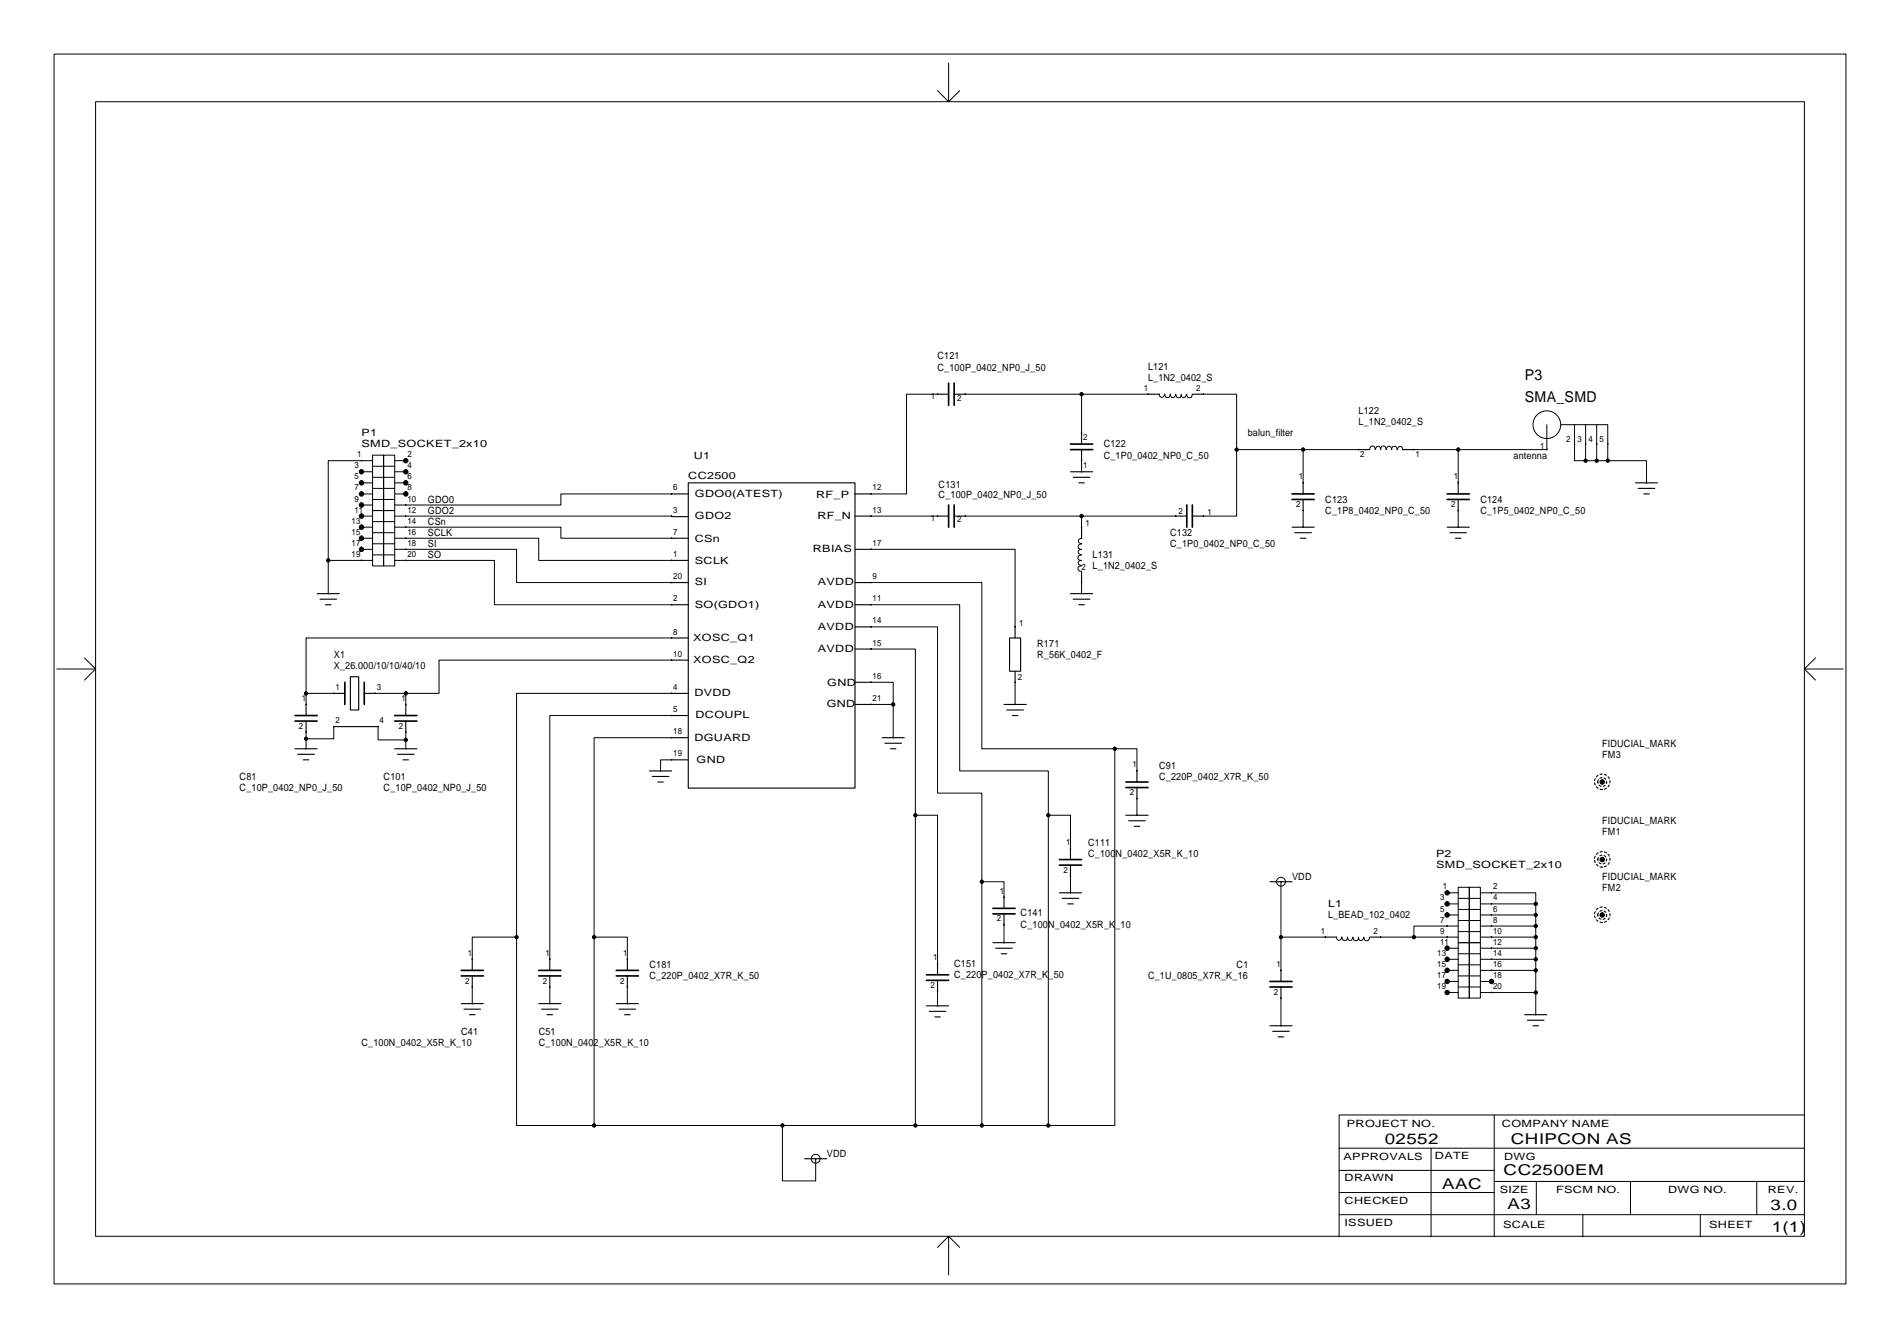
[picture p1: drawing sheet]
<svg xmlns="http://www.w3.org/2000/svg" width="436mm" height="307mm" viewBox="0 0 436 307" stroke-linecap="round" stroke-linejoin="round" font-family="sans-serif">
<g fill="none" stroke="#000" stroke-width=".23">
<path d="M12.4 12.4h410.8v281.9h-410.8zM217.5 14.4v8.9M21.9 23.3h391.8v260.1h-391.8zM215 20.8l2.5 2.5M220 20.8l-2.5 2.5M215 90.4h-7.2v22.8h-8.1M221.3 90.4h41.9M248 90.4v8.9M265.8 90.3v.2a.56 .56 0 0 0 .3 .5 .56 .56 0 0 0 .6 0l.3-.7M267.1 90.4v.2a.6 .6 0 0 0 .3 .5 .6 .6 0 0 0 .7-.1l.2-.6M268.3 90.4v.2a.56 .56 0 0 0 .4 .5 .56 .56 0 0 0 .6-.1l.2-.6M272 90.4l-.2 .6a.58 .58 0 0 1-.7 .1 .58 .58 0 0 1-.3-.7l-.2 .7a.63 .63 0 0 1-.7 0 .63 .63 0 0 1-.3-.7"/>
<path d="M272.1 90.4v.2a.6 .6 0 0 0 .4 .6 .6 .6 0 0 0 .6-.1l.2-.7M275.9 90.4h7.6v12.7M354.7 97.4v5.7h-20.4M357.8 97.4h3.2v8.2h2.5M361 97.4h2.5v8.2M363.5 97.4h2.6v8.2M366.1 97.4h2.5v8.2M82.9 118.3h2.5M82.9 108.2h2.5M82.9 110.7h2.5M82.9 113.2h2.5M82.9 115.8h2.5"/>
<path d="M85.4 105.6h-10.1v22.9M85.4 104.3h2.6v12.7h-2.6zM85.4 117h2.6v12.7h-2.6zM85.4 106.9h5.1M85.4 109.4h5.1M85.4 112h5.1M85.4 114.5h5.1M85.4 119.6h5.1M88 104.3h2.5v12.7h-2.5zM88 117h2.5v12.7h-2.5zM90.5 118.3h63.5M90.5 105.6h2.5"/>
<path d="M90.5 108.2h2.5M90.5 110.7h2.5M90.5 113.2h2.5M154 113.2h-25.4v2.6h-38.1M199.7 118.3h15.3M221.3 118.3h48.3M248 105.6v2.6M248 118.3v2.6M283.5 103.1v15.2h-7.6M283.5 103.1h28M298.8 103.1v7.6M298.8 117v3.9"/>
<path d="M314.1 103l.2-.6a.63 .63 0 0 1 .7-.1 .63 .63 0 0 1 .3 .7M315.4 103.1l.2-.7a.59 .59 0 0 1 .7 0 .59 .59 0 0 1 .3 .7M316.6 103l.2-.6a.63 .63 0 0 1 .7-.1 .63 .63 0 0 1 .3 .7M317.9 103.1l.2-.7a.59 .59 0 0 1 .7 0 .59 .59 0 0 1 .2 .7M319.1 103.1l.2-.7a.63 .63 0 0 1 .8 0 .63 .63 0 0 1 .2 .7M320.4 103.1l.3-.6a.59 .59 0 0 1 .7 0 .59 .59 0 0 1 .2 .6M324.2 103.1h10.1v7.6M334.3 117v3.9M363.5 105.6h5.1M368.6 105.6h8.9v5.1M75.3 128.5v7.6M75.3 128.5h10.1"/>
<path d="M82.9 120.9h2.5M82.9 123.4h2.5M82.9 125.9h2.5M85.4 122.1h5.1M85.4 124.7h5.1M85.4 127.2h5.1M90.5 123.4h33v5.1h30.5M90.5 125.9h27.9v7.7h35.6M90.5 128.5h22.9v10.1h40.6M90.5 120.9h38.1v2.5h25.4M199.7 133.6h25.4v38.1h30.5M199.7 138.6h20.3v38.1h20.4v10.2"/>
<path d="M199.7 125.9h33v17.8M247.9 127.3h-.2a.6 .6 0 0 0-.5 .3 .6 .6 0 0 0 .1 .7l.6 .2M247.9 129.7h-.2a.6 .6 0 0 0-.5 .4 .6 .6 0 0 0 .1 .7l.6 .2M248 126h-.2a.56 .56 0 0 0-.6 .3 .56 .56 0 0 0 .1 .6l.7 .2M248 128.5h-.2a.56 .56 0 0 0-.6 .3 .56 .56 0 0 0 .1 .6l.7 .2M248 124.7h-.2a.6 .6 0 0 0-.6 .4 .6 .6 0 0 0 .1 .6l.7 .2M248 133.6v2.5M248 123.4h-.2a.56 .56 0 0 0-.5 .4 .56 .56 0 0 0 .1 .6l.6 .2M13 153.4h8.9M19.4 150.8l2.5 2.6M21.9 153.4l-2.5 2.5M70.2 159h6.3"/>
<path d="M86.1 159h6.9v2.5M154 159h-35.6v55.8M154 146.3h-83.8v15.2M154 151.3h-53.3v7.7h-7.7M199.7 148.8h10.2v38.1M199.7 156.4h5.1v5.1M199.7 143.7h15.3v38.1h10.1v20.3M232.7 156.4v5.1M413.7 153.4l2.6 2.5M413.7 153.4h8.9M416.3 150.8l-2.6 2.6M70.2 167.8v3.9"/>
<path d="M76.5 166.6v2.8h-6.3M86.7 166.6v3h6.3M93 167.8v3.9M154 169.1h-17.8v45.7M154 174.2h-2.5v2.5M154 164h-27.9v55.9M199.7 161.5h5.1v7.6M255.6 171.7h5.1v5M255.6 171.7v86.3h-15.2M209.9 186.9h5.1v34M209.9 186.9v71.1M240.4 186.9h5v7.6"/>
<path d="M240.4 186.9v71.1M260.7 183.1v3.8M118.4 214.8h-10.1v5.1M118.4 214.8v43.2h17.8M136.2 214.8h7.6v5.1M136.2 214.8v43.2M225.1 202.1h5.1v3.6M225.1 202.1v55.9M230.2 212v4.1M245.4 200.9v3.8M293.7 202.1v20.4M293.7 214.8h10.2"/>
<path d="M306.4 214.8v.2a.56 .56 0 0 0 .4 .5 .56 .56 0 0 0 .6-.1l.2-.6M307.7 214.8v.2a.6 .6 0 0 0 .4 .6 .6 .6 0 0 0 .6-.1l.2-.7M309 214.8v.2a.56 .56 0 0 0 .3 .6 .56 .56 0 0 0 .6-.1l.3-.7M310.3 214.9v.2a.6 .6 0 0 0 .3 .6 .6 .6 0 0 0 .7-.2l.2-.6M311.5 214.8v.2a.56 .56 0 0 0 .3 .6 .56 .56 0 0 0 .6-.1l.2-.7M312.7 214.9v.2a.6 .6 0 0 0 .4 .6 .6 .6 0 0 0 .7-.2l.2-.6M324.2 214.8h10.1M331.8 219.9h2.5M331.8 207.2h2.5M331.8 217.4h2.5M331.8 209.8h2.5M331.8 204.7h2.5"/>
<path d="M334.3 212.3h-10.1v2.5h-7.6M334.3 203.4h2.6v12.7h-2.6zM334.3 216.1h2.6v12.7h-2.6zM334.3 205.9h5.1M334.3 208.5h5.1M334.3 211h5.1M334.3 213.6h5.1M334.3 218.6h5.1M336.9 203.4h2.5v12.7h-2.5zM336.9 216.1h2.5v12.7h-2.5zM339.4 204.7h12.7v2.5M339.4 219.9h12.7"/>
<path d="M339.4 207.2h12.7M339.4 217.4h12.7M339.4 212.3h12.7M339.4 214.8h12.7M339.4 209.8h12.7M352.1 207.2v25.4M108.3 226.3v3.8M126.1 226.3v3.8M143.8 226.3v3.8M215 227.3v3.3M293.7 228.8v6.4M331.8 222.5h2.5"/>
<path d="M331.8 227.5h2.5M331.8 225h2.5M334.3 221.2h5.1M334.3 223.7h5.1M334.3 226.3h5.1M339.4 222.5h12.7M339.4 227.5h12.7M339.4 225h2.6M136.2 258h104.2M179.4 258.3v-.3v12.7h7.6v-5.1M342.6 255.6v27.9M413.7 255.6h-106.7v27.9"/>
<path d="M307 263.2h106.7M307 268.3h35.6M307 273.4h35.6M307 278.5h106.7M328.1 263.2v20.3M342.6 270.8h71.1M352.2 270.8v7.7M362.9 278.5v5M373.8 270.8v7.7M389.8 278.5v5M402.8 270.8v7.7M217.5 283.4v8.9"/>
<path d="M217.5 283.4l-2.5 2.6M217.5 283.4l2.5 2.6"/>
<circle cx="354.7" cy="97.4" r="3.2"/>
<circle cx="293.7" cy="202.1" r="1.02"/>
<circle cx="187" cy="265.6" r="1.02"/>
</g>
<g fill="#000" stroke="#000" stroke-width=".23">
<circle cx="215" cy="90.4" r=".06"/>
<circle cx="221.3" cy="90.4" r=".06"/>
<circle cx="248" cy="99.3" r=".06"/>
<circle cx="248" cy="90.4" r=".38"/>
<circle cx="263.2" cy="90.4" r=".06"/>
<circle cx="275.9" cy="90.4" r=".06"/>
<circle cx="82.9" cy="113.2" r=".51"/>
<circle cx="82.9" cy="108.2" r=".51"/>
<circle cx="82.9" cy="118.3" r=".51"/>
<circle cx="82.9" cy="115.8" r=".51"/>
<circle cx="82.9" cy="110.7" r=".51"/>
<circle cx="82.9" cy="105.6" r=".06"/>
<circle cx="93" cy="113.2" r=".51"/>
<circle cx="93" cy="110.7" r=".51"/>
<circle cx="93" cy="105.6" r=".51"/>
<circle cx="93" cy="108.2" r=".51"/>
<circle cx="93" cy="118.3" r=".06"/>
<circle cx="93" cy="115.8" r=".06"/>
<circle cx="154" cy="118.3" r=".06"/>
<circle cx="154" cy="113.2" r=".06"/>
<circle cx="199.7" cy="118.3" r=".06"/>
<circle cx="199.7" cy="113.2" r=".06"/>
<circle cx="215" cy="118.3" r=".06"/>
<circle cx="221.3" cy="118.3" r=".06"/>
<circle cx="248" cy="105.6" r=".06"/>
<circle cx="248" cy="108.2" r=".06"/>
<circle cx="248" cy="118.3" r=".38"/>
<circle cx="269.6" cy="118.3" r=".06"/>
<circle cx="275.9" cy="118.3" r=".06"/>
<circle cx="283.5" cy="103.1" r=".38"/>
<circle cx="298.8" cy="110.7" r=".06"/>
<circle cx="298.8" cy="117" r=".06"/>
<circle cx="298.8" cy="103.1" r=".38"/>
<circle cx="311.5" cy="103.1" r=".06"/>
<circle cx="324.2" cy="103.1" r=".06"/>
<circle cx="334.3" cy="117" r=".06"/>
<circle cx="334.3" cy="110.7" r=".06"/>
<circle cx="334.3" cy="103.1" r=".38"/>
<circle cx="354.7" cy="103.1" r=".06"/>
<circle cx="361" cy="101.8" r=".06"/>
<circle cx="363.5" cy="101.8" r=".06"/>
<circle cx="363.5" cy="105.6" r=".38"/>
<circle cx="366.1" cy="101.8" r=".06"/>
<circle cx="366.1" cy="105.6" r=".38"/>
<circle cx="368.6" cy="101.8" r=".06"/>
<circle cx="368.6" cy="105.6" r=".38"/>
<circle cx="377.5" cy="110.7" r=".06"/>
<circle cx="75.3" cy="128.5" r=".38"/>
<circle cx="75.3" cy="136.1" r=".06"/>
<circle cx="82.9" cy="120.9" r=".51"/>
<circle cx="82.9" cy="125.9" r=".51"/>
<circle cx="82.9" cy="123.4" r=".51"/>
<circle cx="82.9" cy="128.5" r=".06"/>
<circle cx="93" cy="123.4" r=".06"/>
<circle cx="93" cy="128.5" r=".06"/>
<circle cx="93" cy="125.9" r=".06"/>
<circle cx="93" cy="120.9" r=".06"/>
<circle cx="154" cy="133.6" r=".06"/>
<circle cx="154" cy="138.6" r=".06"/>
<circle cx="154" cy="128.5" r=".06"/>
<circle cx="154" cy="123.4" r=".06"/>
<circle cx="199.7" cy="125.9" r=".06"/>
<circle cx="199.7" cy="133.6" r=".06"/>
<circle cx="199.7" cy="138.6" r=".06"/>
<circle cx="248" cy="133.6" r=".06"/>
<circle cx="248" cy="136.1" r=".06"/>
<circle cx="248" cy="120.9" r=".06"/>
<circle cx="298.8" cy="120.9" r=".06"/>
<circle cx="334.3" cy="120.9" r=".06"/>
<circle cx="70.2" cy="159" r=".38"/>
<circle cx="76.5" cy="159" r=".06"/>
<circle cx="86.1" cy="159" r=".06"/>
<circle cx="93" cy="159" r=".38"/>
<circle cx="154" cy="151.3" r=".06"/>
<circle cx="154" cy="146.3" r=".06"/>
<circle cx="154" cy="159" r=".06"/>
<circle cx="199.7" cy="156.4" r=".06"/>
<circle cx="199.7" cy="148.8" r=".06"/>
<circle cx="199.7" cy="143.7" r=".06"/>
<circle cx="232.7" cy="156.4" r=".06"/>
<circle cx="232.7" cy="143.7" r=".06"/>
<circle cx="70.2" cy="169.4" r=".38"/>
<circle cx="70.2" cy="161.5" r=".06"/>
<circle cx="70.2" cy="171.7" r=".06"/>
<circle cx="70.2" cy="167.8" r=".06"/>
<circle cx="76.5" cy="166.6" r=".06"/>
<circle cx="86.7" cy="166.6" r=".06"/>
<circle cx="93" cy="169.6" r=".38"/>
<circle cx="93" cy="167.8" r=".06"/>
<circle cx="93" cy="171.7" r=".06"/>
<circle cx="93" cy="161.5" r=".06"/>
<circle cx="151.5" cy="176.7" r=".06"/>
<circle cx="154" cy="164" r=".06"/>
<circle cx="154" cy="169.1" r=".06"/>
<circle cx="154" cy="174.2" r=".06"/>
<circle cx="199.7" cy="161.5" r=".06"/>
<circle cx="204.8" cy="169.1" r=".06"/>
<circle cx="204.8" cy="161.5" r=".38"/>
<circle cx="232.7" cy="161.5" r=".06"/>
<circle cx="255.6" cy="171.7" r=".38"/>
<circle cx="260.7" cy="176.7" r=".06"/>
<circle cx="367.4" cy="179.3" r=".51"/>
<circle cx="209.9" cy="186.9" r=".38"/>
<circle cx="240.4" cy="186.9" r=".38"/>
<circle cx="245.4" cy="194.5" r=".06"/>
<circle cx="260.7" cy="186.9" r=".06"/>
<circle cx="260.7" cy="183.1" r=".06"/>
<circle cx="367.4" cy="197.1" r=".51"/>
<circle cx="108.3" cy="219.9" r=".06"/>
<circle cx="118.4" cy="214.8" r=".38"/>
<circle cx="126.1" cy="219.9" r=".06"/>
<circle cx="136.2" cy="214.8" r=".38"/>
<circle cx="143.8" cy="219.9" r=".06"/>
<circle cx="225.1" cy="202.1" r=".38"/>
<circle cx="230.2" cy="216.1" r=".06"/>
<circle cx="230.2" cy="212" r=".06"/>
<circle cx="230.2" cy="205.7" r=".06"/>
<circle cx="245.4" cy="200.9" r=".06"/>
<circle cx="245.4" cy="204.7" r=".06"/>
<circle cx="293.7" cy="202.1" r=".06"/>
<circle cx="293.7" cy="214.8" r=".38"/>
<circle cx="303.9" cy="214.8" r=".06"/>
<circle cx="316.6" cy="214.8" r=".06"/>
<circle cx="324.2" cy="214.8" r=".38"/>
<circle cx="331.8" cy="212.3" r=".06"/>
<circle cx="331.8" cy="214.8" r=".06"/>
<circle cx="331.8" cy="207.2" r=".51"/>
<circle cx="331.8" cy="209.8" r=".51"/>
<circle cx="331.8" cy="204.7" r=".51"/>
<circle cx="331.8" cy="219.9" r=".51"/>
<circle cx="331.8" cy="217.4" r=".51"/>
<circle cx="342" cy="214.8" r=".06"/>
<circle cx="342" cy="217.4" r=".06"/>
<circle cx="342" cy="209.8" r=".06"/>
<circle cx="342" cy="212.3" r=".06"/>
<circle cx="342" cy="219.9" r=".06"/>
<circle cx="342" cy="204.7" r=".06"/>
<circle cx="342" cy="207.2" r=".06"/>
<circle cx="352.1" cy="214.8" r=".38"/>
<circle cx="352.1" cy="219.9" r=".38"/>
<circle cx="352.1" cy="209.8" r=".38"/>
<circle cx="352.1" cy="212.3" r=".38"/>
<circle cx="352.1" cy="207.2" r=".38"/>
<circle cx="352.1" cy="217.4" r=".38"/>
<circle cx="367.4" cy="209.8" r=".51"/>
<circle cx="108.3" cy="230.1" r=".06"/>
<circle cx="108.3" cy="226.3" r=".06"/>
<circle cx="126.1" cy="226.3" r=".06"/>
<circle cx="126.1" cy="230.1" r=".06"/>
<circle cx="143.8" cy="230.1" r=".06"/>
<circle cx="143.8" cy="226.3" r=".06"/>
<circle cx="215" cy="227.3" r=".06"/>
<circle cx="215" cy="220.9" r=".06"/>
<circle cx="215" cy="230.6" r=".06"/>
<circle cx="293.7" cy="235.2" r=".06"/>
<circle cx="293.7" cy="228.8" r=".06"/>
<circle cx="293.7" cy="222.5" r=".06"/>
<circle cx="331.8" cy="227.5" r=".51"/>
<circle cx="331.8" cy="225" r=".51"/>
<circle cx="331.8" cy="222.5" r=".51"/>
<circle cx="342" cy="222.5" r=".06"/>
<circle cx="342" cy="227.5" r=".06"/>
<circle cx="342" cy="225" r=".51"/>
<circle cx="352.1" cy="232.6" r=".06"/>
<circle cx="352.1" cy="222.5" r=".38"/>
<circle cx="352.1" cy="227.5" r=".38"/>
<circle cx="136.2" cy="258" r=".38"/>
<circle cx="179.4" cy="258" r=".38"/>
<circle cx="209.9" cy="258" r=".38"/>
<circle cx="225.1" cy="258" r=".38"/>
<circle cx="240.4" cy="258" r=".38"/>
<circle cx="187" cy="265.6" r=".06"/>
</g>
<g fill="none" stroke="#000" stroke-width=".25">
<path d="M215 90.4h2.5M218.8 90.4h2.5M248 99.3v2.5M263.2 90.4h2.6M273.4 90.4h2.5M154 113.2h3.8M154 118.4h3.8M157.8 110.7h38.2v70h-38.2zM195.9 113.2h3.8M196 118.3h3.7M215 118.3h2.5M218.8 118.3h2.5"/>
<path d="M245.4 108.2h5.1M246.1 109.4h3.8M247.3 110.7h1.3M248 103.1v2.5M269.6 118.3h2.5M273.4 118.3h2.5M298.8 110.7v2.5M298.8 114.5v2.5M311.5 103.1h2.5M321.6 103.1h2.6M334.3 110.7v2.5M334.3 114.5v2.5"/>
<path d="M375 110.7h5.1M375.6 112h3.8M376.9 113.2h1.3M72.7 136.1h5.1M73.4 137.4h3.8M74.6 138.6h1.3M153.7 133.6h4.1M154 138.6h3.8M154 123.4h3.8M154 128.5h3.8M196 138.6h3.7M196 125.9h3.7"/>
<path d="M196 133.6h3.7M245.4 136.1h5.1M246.1 137.4h3.8M247.3 138.6h1.3M248 120.9v2.5M248 131v2.6M296.2 120.9h5.1M296.9 122.1h3.8M298.1 123.4h1.3M331.8 120.9h5.1M332.4 122.1h3.8M333.7 123.4h1.3"/>
<path d="M76.5 159h2.6M80.3 155.1h1.9v7.7h-1.9zM83.5 159h2.6M154 151.3h3.8M154 146.3h3.8M154 159h3.8M196 143.7h3.7M196 148.8h3.8M196.2 156.4h3.5M231.5 146.3h2.5v7.6h-2.5zM232.7 143.7v2.6M232.7 153.9v2.5"/>
<path d="M67.6 171.7h5.1M68.3 172.9h3.8M69.5 174.2h1.3M70.2 161.5v2.5M70.2 165.3v2.5M76.5 166.6h10.2M90.5 171.7h5.1M91.1 172.9h3.8M92.4 174.2h1.3M93 161.5v2.5M93 165.3v2.5M148.9 176.7h5.1"/>
<path d="M149.6 178h3.8M150.8 179.3h1.3M154 174.2h3.7M154 164h3.8M154.1 169.1h3.7M196 161.5h3.7M202.3 169.1h5M202.9 170.4h3.8M204.2 171.7h1.2M230.2 161.5h5.1M230.8 162.8h3.8M232.1 164h1.3"/>
<path d="M260.7 176.7v2.6M245.4 194.5v2.6M245.4 198.3v2.6M258.1 186.9h5.1M258.8 188.2h3.8M260 189.4h1.3M260.7 180.5v2.6M108.3 219.9v2.6M126.1 219.9v2.6M143.8 219.9v2.6M227.7 216.1h5M228.3 217.4h3.8"/>
<path d="M229.6 218.6h1.2M230.2 205.7v2.5M230.2 209.5v2.5M242.9 204.7h5.1M243.5 205.9h3.8M244.8 207.2h1.3M291.2 202.1h5M303.9 214.8h2.5M314 214.8h2.6M105.7 230.1h5.1M106.4 231.3h3.8M107.6 232.6h1.3"/>
<path d="M108.3 223.7v2.6M123.5 230.1h5.1M124.2 231.3h3.8M125.4 232.6h1.3M126.1 223.7v2.6M141.3 230.1h5.1M141.9 231.3h3.8M143.2 232.6h1.3M143.8 223.7v2.6M212.4 230.6h5.1M213.1 231.8h3.8M214.3 233.1h1.3"/>
<path d="M215 220.9v2.6M215 224.7v2.6M291.2 235.2h5M291.8 236.4h3.8M293.1 237.7h1.2M293.7 222.5v2.5M293.7 226.3v2.5M349.6 232.6h5.1M350.2 233.9h3.8M351.5 235.2h1.3M184.5 265.6h5.1"/>
</g>
<g fill="none" stroke="#000" stroke-width=".38">
<path d="M217.5 87.8v5.1M218.8 87.8v5.1M217.5 115.8v5.1M218.8 115.8v5.1M245.4 103.1h5.1M245.4 101.8h5.1M272.1 115.8v5.1M273.4 115.8v5.1M296.2 113.2h5.1M296.2 114.5h5.1M331.8 113.2h5.1M331.8 114.5h5.1"/>
<path d="M79.1 156.4v5.1M83.5 156.4v5.1M67.6 164h5.1M67.6 165.3h5.1M90.5 164h5.1M90.5 165.3h5.1M258.1 179.3h5.1M242.9 197.1h5.1M242.9 198.3h5.1M258.1 180.5h5.1M227.7 208.2h5M227.7 209.5h5"/>
<path d="M105.7 222.5h5.1M105.7 223.7h5.1M123.5 222.5h5.1M123.5 223.7h5.1M141.3 222.5h5.1M141.3 223.7h5.1M212.4 223.5h5.1M212.4 224.7h5.1M291.2 225h5M291.2 226.3h5"/>
</g>
<g fill="none" stroke="#000" stroke-width=".25" stroke-dasharray=".5 .5">
<path d="M366.3 179.3a1.02 1.02 0 0 1 1.4-1 1.02 1.02 0 0 1 .4 1.7 1.02 1.02 0 0 1-1.7-.3l-.1-.4M366.3 197.1a1.02 1.02 0 0 1 1.4-1 1.02 1.02 0 0 1 .4 1.7 1.02 1.02 0 0 1-1.7-.4l-.1-.3M366.3 209.8a1.02 1.02 0 0 1 1.4-1 1.02 1.02 0 0 1 .4 1.7 1.02 1.02 0 0 1-1.7-.4l-.1-.3"/>
<circle cx="367.4" cy="179.2" r="1.78"/>
<circle cx="367.4" cy="197" r="1.78"/>
<circle cx="367.4" cy="209.7" r="1.78"/>
</g>
<g font-size="3.4">
<text x="349.6" y="87.1">P3</text>
<text x="349.6" y="92.2">SMA_SMD</text>
<text x="317.5" y="262.2">02552</text>
<text x="346.4" y="262.3">CHIPCON AS</text>
<text x="344.8" y="269.5">CC2500EM</text>
<text x="330.7" y="272.5">AAC</text>
<text x="345.6" y="277.2">A3</text>
<text x="406" y="277.5">3.0</text>
<text x="406.2" y="282.5">1(1)</text>
</g>
<g font-size="2.3">
<text x="215" y="82.3">C121</text>
<text x="215" y="85">C_100P_0402_NP0_J_50</text>
<text x="263.2" y="84.8">L121</text>
<text x="263.2" y="87.3">L_1N2_0402_S</text>
<text x="311.5" y="95">L122</text>
<text x="82.9" y="100">P1</text>
<text x="286.1" y="100">balun_filter</text>
<text x="311.5" y="97.5">L_1N2_0402_S</text>
<text x="82.9" y="102.6">SMD_SOCKET_2x10</text>
<text x="159.1" y="105.1">U1</text>
<text x="253.1" y="102.6">C122</text>
<text x="253.1" y="105.1">C_1P0_0402_NP0_C_50</text>
<text x="347" y="105.1">antenna</text>
<text x="157.8" y="109.8">CC2500</text>
<text x="215.2" y="112">C131</text>
<text x="98.1" y="115.3">GDO0</text>
<text x="98.1" y="117.8">GDO2</text>
<text x="159.3" y="119.1">GDO2</text>
<text x="159.3" y="114">GDO0(ATEST)</text>
<text x="187.1" y="114.1">RF_P</text>
<text x="187.4" y="119.1">RF_N</text>
<text x="215.2" y="114.3">C_100P_0402_NP0_J_50</text>
<text x="303.9" y="115.3">C123</text>
<text x="303.9" y="117.8">C_1P8_0402_NP0_C_50</text>
<text x="339.4" y="115.3">C124</text>
<text x="339.4" y="117.8">C_1P5_0402_NP0_C_50</text>
<text x="98.1" y="120.4">CSn</text>
<text x="98.1" y="122.9">SCLK</text>
<text x="98.1" y="125.4">SI</text>
<text x="159.3" y="124.2">CSn</text>
<text x="268.3" y="122.9">C132</text>
<text x="268.3" y="125.4">C_1P0_0402_NP0_C_50</text>
<text x="98.1" y="128">SO</text>
<text x="159.3" y="129.2">SCLK</text>
<text x="186.4" y="126.6">RBIAS</text>
<text x="250.5" y="128">L131</text>
<text x="250.5" y="130.5">L_1N2_0402_S</text>
<text x="159.3" y="134.1">SI</text>
<text x="187.5" y="134.2">AVDD</text>
<text x="159.3" y="139.4">SO(GDO1)</text>
<text x="187.5" y="139.4">AVDD</text>
<text x="159" y="146.9">XOSC_Q1</text>
<text x="187.5" y="149.4">AVDD</text>
<text x="187.5" y="144.5">AVDD</text>
<text x="237.8" y="148.3">R171</text>
<text x="76.5" y="150.8">X1</text>
<text x="76.5" y="153.4">X_26.000/10/10/40/10</text>
<text x="159" y="152">XOSC_Q2</text>
<text x="237.8" y="150.8">R_56K_0402_F</text>
<text x="159.2" y="159.6">DVDD</text>
<text x="189.7" y="157.2">GND</text>
<text x="159.5" y="164.5">DCOUPL</text>
<text x="189.6" y="162.1">GND</text>
<text x="159.2" y="169.9">DGUARD</text>
<text x="367.4" y="173.7">FM3</text>
<text x="367.4" y="171.2">FIDUCIAL_MARK</text>
<text x="54.9" y="178.8">C81</text>
<text x="88" y="178.8">C101</text>
<text x="159.7" y="174.8">GND</text>
<text x="265.8" y="176.2">C91</text>
<text x="265.8" y="178.8">C_220P_0402_X7R_K_50</text>
<text x="54.9" y="181.3">C_10P_0402_NP0_J_50</text>
<text x="88" y="181.3">C_10P_0402_NP0_J_50</text>
<text x="367.4" y="191.5">FM1</text>
<text x="367.4" y="188.9">FIDUCIAL_MARK</text>
<text x="249.5" y="194">C111</text>
<text x="249.5" y="196.6">C_100N_0402_X5R_K_10</text>
<text x="329.3" y="196.6">P2</text>
<text x="296.2" y="201.6">VDD</text>
<text x="329.3" y="199.1">SMD_SOCKET_2x10</text>
<text x="367.4" y="201.6">FIDUCIAL_MARK</text>
<text x="304.5" y="208">L1</text>
<text x="367.4" y="204.2">FM2</text>
<text x="234" y="210">C141</text>
<text x="234" y="212.8">C_100N_0402_X5R_K_10</text>
<text x="304.5" y="210.5">L_BEAD_102_0402</text>
<text x="148.9" y="222">C181</text>
<text x="218.8" y="221.7">C151</text>
<text x="283.5" y="222">C1</text>
<text x="148.9" y="224.5">C_220P_0402_X7R_K_50</text>
<text x="218.8" y="224.2">C_220P_0402_X7R_K_50</text>
<text x="263.2" y="224.5">C_1U_0805_X7R_K_16</text>
<text x="82.9" y="239.7">C_100N_0402_X5R_K_10</text>
<text x="105.7" y="237.2">C41</text>
<text x="123.5" y="237.2">C51</text>
<text x="123.5" y="239.7">C_100N_0402_X5R_K_10</text>
<text x="308.8" y="258.4">PROJECT NO.</text>
<text x="344.4" y="258.4">COMPANY NAME</text>
<text x="189.6" y="265.1">VDD</text>
<text x="308" y="265.9">APPROVALS</text>
<text x="329" y="265.8">DATE</text>
<text x="344.9" y="266">DWG</text>
<text x="308.3" y="275.9">CHECKED</text>
<text x="308.3" y="270.8">DRAWN</text>
<text x="343.9" y="273.5">SIZE</text>
<text x="356.8" y="273.5">FSCM NO.</text>
<text x="382.4" y="273.5">DWG NO.</text>
<text x="405.3" y="273.5">REV.</text>
<text x="308.3" y="281">ISSUED</text>
<text x="344.6" y="281.5">SCALE</text>
<text x="391.9" y="281.5">SHEET</text>
</g>
<g font-size="2">
<text x="262.2" y="89.6">1</text>
<text x="274.3" y="89.6">2</text>
<text x="213.4" y="91.5">1</text>
<text x="219.4" y="91.8">2</text>
<text x="248.3" y="101">2</text>
<text x="359.1" y="101.3">2</text>
<text x="361.7" y="101.3">3</text>
<text x="364.2" y="101.3">4</text>
<text x="366.7" y="101.3">5</text>
<text x="81.2" y="107.4">3</text>
<text x="81.9" y="104.8">1</text>
<text x="93.4" y="104.8">2</text>
<text x="93.4" y="107.4">4</text>
<text x="248.3" y="107.3">1</text>
<text x="311.8" y="104.8">2</text>
<text x="324.5" y="104.8">1</text>
<text x="353.1" y="102.8">1</text>
<text x="81.2" y="109.9">5</text>
<text x="81.2" y="112.4">7</text>
<text x="93.4" y="109.9">6</text>
<text x="93.4" y="112.4">8</text>
<text x="154.4" y="112.4">6</text>
<text x="200.1" y="112.4">12</text>
<text x="297.8" y="109.9">1</text>
<text x="333.3" y="109.9">1</text>
<text x="81.2" y="115">9</text>
<text x="81.2" y="117.5">11</text>
<text x="93.4" y="115">10</text>
<text x="93.4" y="117.5">12</text>
<text x="154.4" y="117.5">3</text>
<text x="200.1" y="117.5">13</text>
<text x="213.4" y="119.4">1</text>
<text x="219.4" y="119.8">2</text>
<text x="270.2" y="117.8">2</text>
<text x="276.8" y="118.1">1</text>
<text x="297.1" y="116.2">2</text>
<text x="332.7" y="116.2">2</text>
<text x="80.6" y="120.1">13</text>
<text x="80.6" y="122.6">15</text>
<text x="80.6" y="125.1">17</text>
<text x="93.4" y="120.1">14</text>
<text x="93.4" y="122.6">16</text>
<text x="93.4" y="125.1">18</text>
<text x="154.4" y="122.6">7</text>
<text x="200.1" y="125.1">17</text>
<text x="248.9" y="120.6">1</text>
<text x="80.6" y="127.7">19</text>
<text x="93.4" y="127.7">20</text>
<text x="154.4" y="127.7">1</text>
<text x="248" y="130.6">2</text>
<text x="154.4" y="137.8">2</text>
<text x="154.4" y="132.8">20</text>
<text x="200.1" y="132.8">9</text>
<text x="200.1" y="137.8">11</text>
<text x="200.1" y="142.9">14</text>
<text x="233.7" y="143.5">1</text>
<text x="154.4" y="145.5">8</text>
<text x="200.1" y="148">15</text>
<text x="154.4" y="150.5">10</text>
<text x="200.1" y="155.6">16</text>
<text x="233.4" y="155.9">2</text>
<text x="69.2" y="160.7">1</text>
<text x="76.9" y="158.2">1</text>
<text x="86.4" y="158.2">3</text>
<text x="92" y="160.7">1</text>
<text x="154.4" y="158.2">4</text>
<text x="200.1" y="160.7">21</text>
<text x="68.5" y="167">2</text>
<text x="76.9" y="165.8">2</text>
<text x="87" y="165.8">4</text>
<text x="91.4" y="167">2</text>
<text x="154.4" y="163.2">5</text>
<text x="154.4" y="168.3">18</text>
<text x="154.4" y="173.4">19</text>
<text x="259.7" y="175.9">1</text>
<text x="259" y="182.3">2</text>
<text x="244.4" y="193.7">1</text>
<text x="243.8" y="200.1">2</text>
<text x="330.8" y="203.9">1</text>
<text x="342.3" y="203.9">2</text>
<text x="229.2" y="204.9">1</text>
<text x="330.2" y="206.4">3</text>
<text x="330.2" y="209">5</text>
<text x="342.3" y="206.4">4</text>
<text x="342.3" y="209">6</text>
<text x="228.6" y="211.2">2</text>
<text x="302.9" y="214">1</text>
<text x="314.9" y="214">2</text>
<text x="330.2" y="211.5">7</text>
<text x="330.2" y="214">9</text>
<text x="342.3" y="211.5">8</text>
<text x="342.3" y="214">10</text>
<text x="107.3" y="219.1">1</text>
<text x="125.1" y="219.1">1</text>
<text x="142.8" y="219.1">1</text>
<text x="214" y="220.1">1</text>
<text x="292.7" y="221.7">1</text>
<text x="329.5" y="219.1">13</text>
<text x="329.5" y="221.7">15</text>
<text x="330.2" y="216.6">11</text>
<text x="342.3" y="216.6">12</text>
<text x="342.3" y="219.1">14</text>
<text x="342.3" y="221.7">16</text>
<text x="106.6" y="225.5">2</text>
<text x="124.4" y="225.5">2</text>
<text x="142.2" y="225.5">2</text>
<text x="213.3" y="226.5">2</text>
<text x="329.5" y="224.2">17</text>
<text x="329.5" y="226.7">19</text>
<text x="342.3" y="224.2">18</text>
<text x="342.3" y="226.7">20</text>
<text x="292.1" y="228">2</text>
</g>
</svg>
